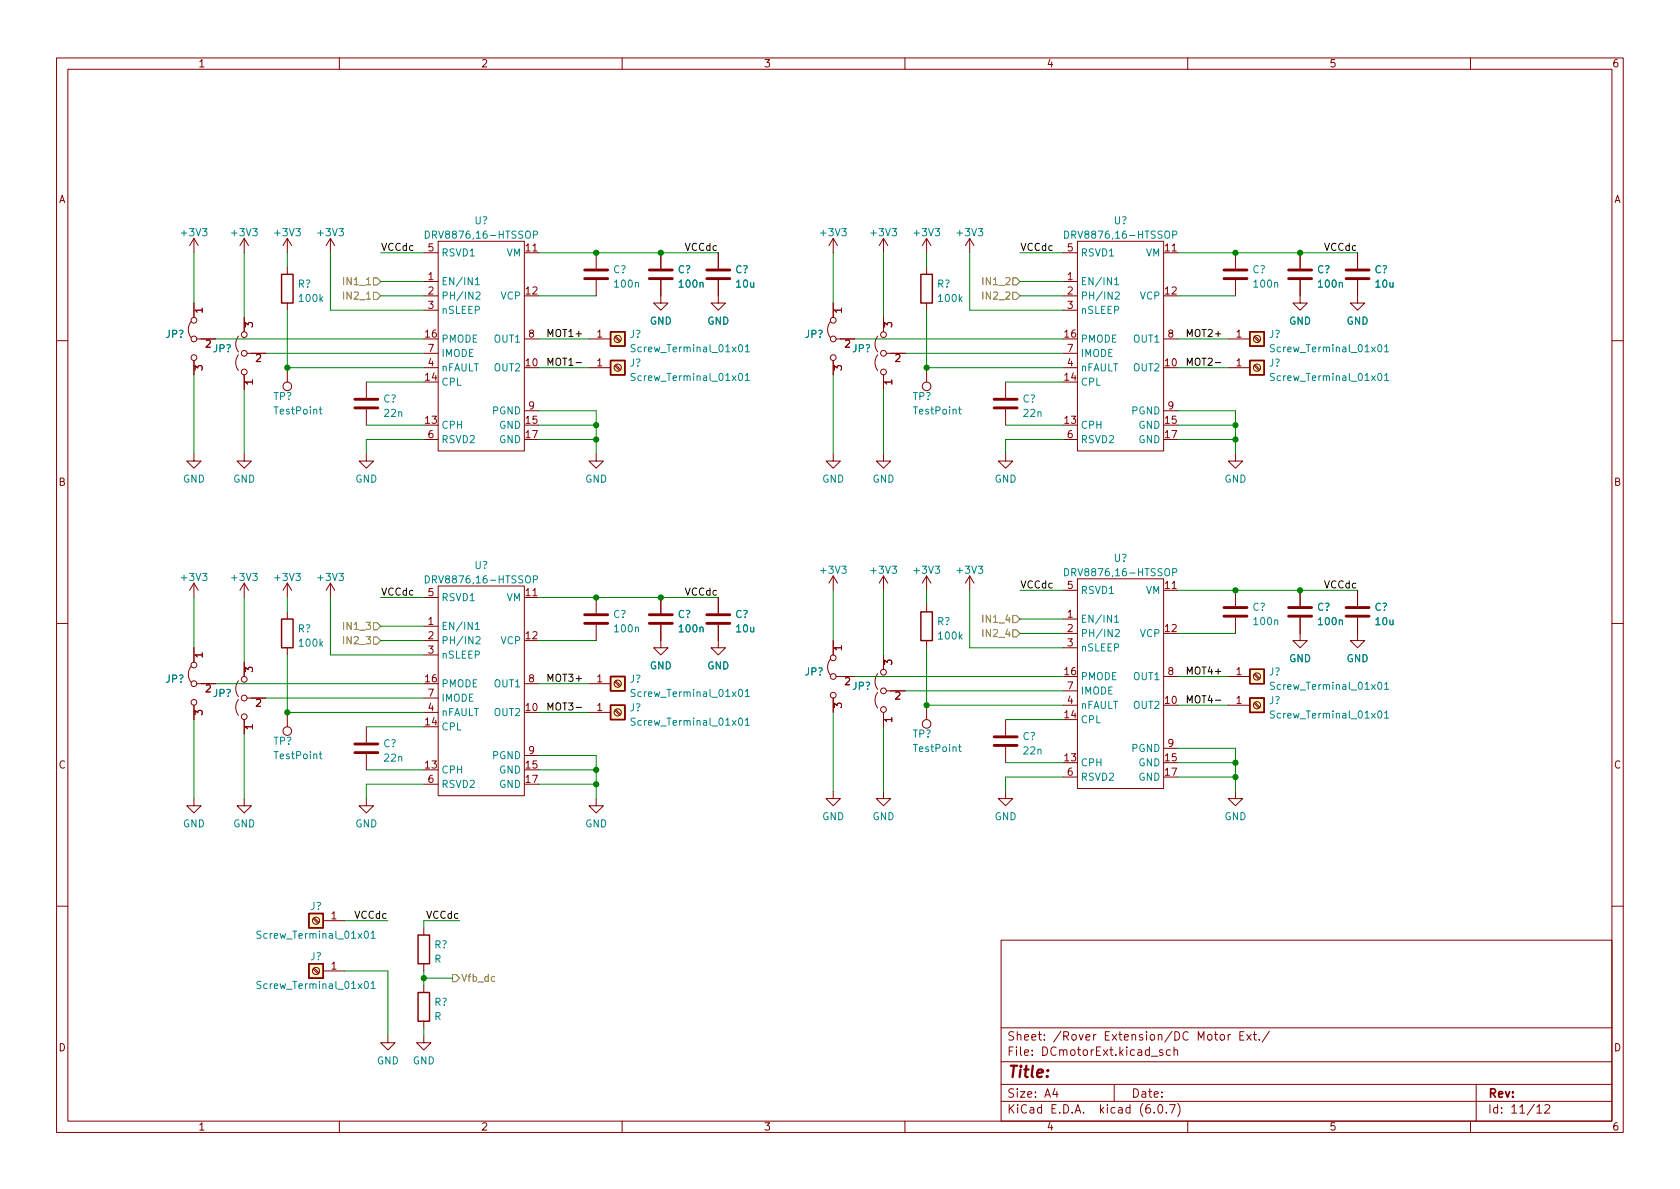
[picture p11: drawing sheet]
<svg xmlns="http://www.w3.org/2000/svg" width="297mm" height="210mm" viewBox="0 0 297 210" stroke-linecap="round" stroke-linejoin="round" font-family="sans-serif">
<g fill="none" stroke="#840000" stroke-width=".18">
<path d="M10 10.2h277v190.1h-277zM12 12.2h273v186.1h-273zM60 10.2v2M110 10.2v2M160 10.2v2M210 10.2v2M260 10.2v2M33.8 56.9a2.26 2.26 0 0 0 0 2.8M34.3 42.2v2.5M34.3 53.6v2.5M34.3 42.2l-.8 1.2M34.3 42.2l.8 1.2"/>
<path d="M34.8 59.9h3.3M42.2 59.4a2.26 2.26 0 0 0 0 2.8M43.2 42.2v2.5M43.2 56.1v2.6M43.2 42.2l-.8 1.2M43.2 42.2l.7 1.2M50.8 42.2v2.5M50.8 47.2v1.3M50.8 53.6v1.3M50.8 42.2l-.8 1.2M50.8 42.2l.8 1.2M58.4 42.2v2.5"/>
<path d="M58.4 42.2l-.7 1.2M58.4 42.2l.8 1.2M74.9 49.8h2.6M74.9 44.7h2.6M74.9 52.3h2.6M74.9 54.9h2.6M77.5 42.7h15.2v37.1h-15.2zM92.7 59.9h2.5M92.7 44.7h2.5M104.1 59.9h3.8M105.4 44.7v2.8M105.4 49.5v2.8"/>
<path d="M108.7 59.6l.9 .8M108.9 59.4l.8 .9M116.8 49.5v4.1h1.3l-1.3 1.3-1.2-1.3h1.2M116.8 44.7v2.8M127 49.5v4.1h1.3l-1.3 1.3-1.3-1.3h1.3M127 44.7v2.8M146.8 56.9a2.26 2.26 0 0 0 0 2.8M147.3 42.2v2.5M147.3 53.6v2.5M147.3 42.2l-.7 1.2M147.3 42.2l.8 1.2M147.8 59.9h3.3"/>
<path d="M155.2 59.4a2.26 2.26 0 0 0 0 2.8M156.2 42.2v2.5M156.2 56.1v2.6M156.2 42.2l-.8 1.2M156.2 42.2l.8 1.2M163.8 42.2v2.5M163.8 47.2v1.3M163.8 53.6v1.3M163.8 42.2l-.7 1.2M163.8 42.2l.8 1.2M171.4 42.2l-.7 1.2M171.4 42.2v2.5"/>
<path d="M171.4 42.2l.8 1.2M188 49.8h2.5M188 44.7h2.5M188 52.3h2.5M188 54.9h2.5M190.5 42.7h15.2v37.1h-15.2zM205.7 59.9h2.6M205.7 44.7h2.6M217.2 59.9h3.8M218.4 44.7v2.8M218.4 49.5v2.8M221.7 59.6l.9 .8"/>
<path d="M221.9 59.4l.9 .9M229.9 49.5v4.1h1.2l-1.2 1.3-1.3-1.3h1.3M229.9 44.7v2.8M240 49.5v4.1h1.3l-1.3 1.3-1.2-1.3h1.2M240 44.7v2.8M10 60.2h2M34.3 63.7v2.6M42.2 62.7a2.26 2.26 0 0 0 0 2.8M43.2 66.3v2.5M43.7 62.5h3.3M50.8 65v2.6M64.8 67.6v2.8"/>
<path d="M64.8 72.4v2.8M74.9 65h2.6M74.9 77.7h2.6M74.9 62.5h2.6M92.7 72.6h2.5M104.1 65h3.8M108.7 64.7l.9 .8M108.9 64.5l.8 .8M147.3 63.7v2.6M155.2 62.7a2.26 2.26 0 0 0 0 2.8M156.2 66.3v2.5M156.7 62.5h3.3"/>
<path d="M163.8 65v2.6M177.8 67.6v2.8M177.8 72.4v2.8M188 65h2.5M188 77.7h2.5M188 62.5h2.5M205.7 72.6h2.6M217.2 65h3.8M221.7 64.7l.9 .8M221.9 64.5l.9 .8M285 60.2h2M34.3 80.3v1.2h1.3l-1.3 1.3-1.3-1.3h1.3"/>
<path d="M43.2 80.3v1.2h1.2l-1.2 1.3-1.3-1.3h1.3M64.8 80.3v1.2h1.2l-1.2 1.3-1.3-1.3h1.3M105.4 80.3v1.2h1.3l-1.3 1.3-1.3-1.3h1.3M147.3 80.3v1.2h1.3l-1.3 1.3-1.3-1.3h1.3M156.2 80.3v1.2h1.3l-1.3 1.3-1.3-1.3h1.3M177.8 80.3v1.2h1.3l-1.3 1.3-1.3-1.3h1.3M218.4 80.3v1.2h1.3l-1.3 1.3-1.2-1.3h1.2M10 110.2h2M33.8 117.8a2.26 2.26 0 0 0 0 2.8M34.3 103.1l-.8 1.3M34.3 103.1v2.6M34.3 114.5v2.6"/>
<path d="M34.3 103.1l.8 1.3M43.2 103.1l-.8 1.3M43.2 103.1v2.6M43.2 117.1v2.5M43.2 103.1l.7 1.3M50.8 103.1v2.6M50.8 108.2v1.3M50.8 114.5v1.3M50.8 103.1l-.8 1.3M50.8 103.1l.8 1.3M58.4 103.1l-.7 1.3M58.4 103.1v2.6"/>
<path d="M58.4 103.1l.8 1.3M74.9 110.7h2.6M74.9 105.7h2.6M74.9 113.3h2.6M74.9 115.8h2.6M77.5 103.6h15.2v37.1h-15.2zM92.7 105.7h2.5M105.4 105.7v2.8M105.4 110.5v2.8M116.8 110.5v4h1.3l-1.3 1.3-1.2-1.3h1.2M116.8 105.7v2.8M127 110.5v4h1.3l-1.3 1.3-1.3-1.3h1.3"/>
<path d="M127 105.7v2.8M146.8 116.6a2.26 2.26 0 0 0 0 2.8M147.3 101.8l-.7 1.3M147.3 101.8v2.6M147.3 113.3v2.5M147.3 101.8l.8 1.3M147.8 119.6h3.3M155.2 119.1a2.26 2.26 0 0 0 0 2.8M156.2 101.8v2.6M156.2 115.8v2.6M156.2 101.8l-.8 1.3M156.2 101.8l.8 1.3"/>
<path d="M163.8 101.8v2.6M163.8 106.9v1.3M163.8 113.3v1.2M163.8 101.8l-.7 1.3M163.8 101.8l.8 1.3M171.4 101.8v2.6M171.4 101.8l-.7 1.3M171.4 101.8l.8 1.3M188 109.5h2.5M188 104.4h2.5M188 112h2.5M188 114.5h2.5"/>
<path d="M190.5 102.4h15.2v37h-15.2zM205.7 119.6h2.6M205.7 104.4h2.6M217.2 119.6h3.8M218.4 104.4v2.8M218.4 109.2v2.8M221.7 119.3l.9 .8M221.9 119.1l.9 .9M229.9 109.2v4.1h1.2l-1.2 1.2-1.3-1.2h1.3M229.9 104.4v2.8M240 109.2v4.1h1.3l-1.3 1.2-1.2-1.2h1.2M240 104.4v2.8"/>
<path d="M285 110.2h2M34.3 124.7v2.5M34.8 120.9h3.3M42.2 123.7a2.26 2.26 0 0 0 0 2.8M42.2 120.4a2.26 2.26 0 0 0 0 2.8M43.2 127.2v2.6M43.7 123.4h3.3M50.8 126v2.5M64.8 128.5v2.8M64.8 133.3v2.8M74.9 126h2.6M74.9 138.7h2.6"/>
<path d="M74.9 123.4h2.6M92.7 120.9h2.5M92.7 133.6h2.5M104.1 126h3.8M104.1 120.9h3.8M108.7 120.6l.9 .8M108.7 125.6l.9 .9M108.9 120.4l.8 .8M108.9 125.5l.8 .8M147.3 139.9v1.3h1.3l-1.3 1.3-1.3-1.3h1.3M147.3 123.4v2.6M155.2 122.4a2.26 2.26 0 0 0 0 2.8"/>
<path d="M156.2 139.9v1.3h1.3l-1.3 1.3-1.3-1.3h1.3M156.2 126v2.5M156.7 122.2h3.3M163.8 124.7v2.5M177.8 139.9v1.3h1.3l-1.3 1.3-1.3-1.3h1.3M177.8 127.2v2.8M177.8 132.1v2.8M188 122.2h2.5M188 124.7h2.5M188 137.4h2.5M205.7 132.3h2.6M217.2 124.7h3.8"/>
<path d="M218.4 139.9v1.3h1.3l-1.3 1.3-1.2-1.3h1.2M221.7 124.4l.9 .8M221.9 124.2l.9 .8M34.3 141.2v1.3h1.3l-1.3 1.3-1.3-1.3h1.3M43.2 141.2v1.3h1.2l-1.2 1.3-1.3-1.3h1.3M64.8 141.2v1.3h1.2l-1.2 1.3-1.3-1.3h1.3M105.4 141.2v1.3h1.3l-1.3 1.3-1.3-1.3h1.3M10 160.2h2M55.4 162.5l.8 .8M55.4 171.4l.8 .8M55.5 162.3l.9 .8M55.5 171.2l.9 .8"/>
<path d="M57.1 162.8h3.9M57.1 171.7h3.9M74.9 164.1v1.2M74.9 170.4v1.3M74.9 174.2v1.3M177 166.3h108v32h-108zM285 160.2h2M60 198.3v2M68.6 183.1v1.3h1.2l-1.2 1.3-1.3-1.3h1.3M74.9 183.1v1.3h1.3l-1.3 1.3-1.2-1.3h1.2M74.9 180.6v1.3M110 198.3v2"/>
<path d="M160 198.3v2M177 194.8h108M177 191.8h108M177 187.8h108M177 181.8h108M186.5 192.5l-.4 1h1M186.9 193v1M197 191.8v3M203.6 186.8h1.1M204.1 196.7v.1M204.9 195.4l.2-.1a.81 .81 0 0 1 .6 .7 .81 .81 0 0 1-.3 .8h-.2a.81 .81 0 0 1-.6-.6 .81 .81 0 0 1 .3-.8zM205.6 185.7l-.4-.1-.2 .2 .1 .3 .5 .1v.4h-.6"/>
<path d="M206.2 196.7v.1M206.8 195.3h1l-.7 1.5M206.9 185.7l-.4-.1-.3 .3v.4l.2 .3h.5M207.6 185.8l.2-.2 .3 .1 .1 .9M207.6 185.1v1.5M208.2 195.1a1.72 1.72 0 0 1 0 2.3M210 198.3v2M215.8 183.1l.2-.2 .4 .2 .1 .5-.1 .3h-.4l-.2-.1zM217.1 182.9v1M217.6 182.9l-.3 .1-.2 .2M219.2 183.1h.5M219.9 182.4h-.7v1.5h.7"/>
<path d="M220.4 182.9l.8 1M221.2 182.9l-.8 1M221.6 182.9h.5M221.8 182.4v1.3l.3 .2M222.6 183.8v.1M224.4 182.4l-1.3 1.9M260 198.3v2M261 191.8v6.5M271.7 195.8l.5-.5v1.5M271.7 196.8h.9M273.1 195.5l.6-.2 .2 .2 .1 .3-.9 1h.9"/>
<circle cx="34.3" cy="56.6" r=".51"/>
<circle cx="34.3" cy="59.9" r=".51"/>
<circle cx="43.2" cy="59.2" r=".51"/>
<circle cx="109.2" cy="59.9" r=".63"/>
<circle cx="147.3" cy="59.9" r=".51"/>
<circle cx="147.3" cy="56.6" r=".51"/>
<circle cx="156.2" cy="59.2" r=".51"/>
<circle cx="222.2" cy="59.9" r=".63"/>
<circle cx="34.3" cy="63.2" r=".51"/>
<circle cx="43.2" cy="65.8" r=".51"/>
<circle cx="43.2" cy="62.5" r=".51"/>
<circle cx="50.8" cy="68.3" r=".76"/>
<circle cx="109.2" cy="65" r=".63"/>
<circle cx="147.3" cy="63.2" r=".51"/>
<circle cx="156.2" cy="65.8" r=".51"/>
<circle cx="156.2" cy="62.5" r=".51"/>
<circle cx="163.8" cy="68.3" r=".76"/>
<circle cx="222.2" cy="65" r=".63"/>
<circle cx="34.3" cy="117.6" r=".51"/>
<circle cx="147.3" cy="116.3" r=".51"/>
<circle cx="147.3" cy="119.6" r=".51"/>
<circle cx="156.2" cy="118.9" r=".51"/>
<circle cx="222.2" cy="119.6" r=".63"/>
<circle cx="34.3" cy="124.2" r=".51"/>
<circle cx="34.3" cy="120.9" r=".51"/>
<circle cx="43.2" cy="126.7" r=".51"/>
<circle cx="43.2" cy="120.1" r=".51"/>
<circle cx="43.2" cy="123.4" r=".51"/>
<circle cx="50.8" cy="129.3" r=".76"/>
<circle cx="109.2" cy="120.9" r=".63"/>
<circle cx="109.2" cy="126" r=".63"/>
<circle cx="147.3" cy="122.9" r=".51"/>
<circle cx="156.2" cy="125.5" r=".51"/>
<circle cx="156.2" cy="122.2" r=".51"/>
<circle cx="163.8" cy="128" r=".76"/>
<circle cx="222.2" cy="124.7" r=".63"/>
<circle cx="55.9" cy="162.8" r=".63"/>
<circle cx="55.9" cy="171.7" r=".63"/>
</g>
<g fill="none" stroke="#840000" stroke-width=".51">
<path d="M103.4 49.3h4M103.4 47.7h4M114.8 49.3h4.1M114.8 47.7h4.1M125 49.3h4M125 47.7h4M216.4 49.3h4.1M216.4 47.7h4.1M227.8 49.3h4.1M227.8 47.7h4.1M238 49.3h4.1M238 47.7h4.1"/>
<path d="M62.7 72.1h4.1M62.7 70.6h4.1M175.8 72.1h4M175.8 70.6h4M103.4 110.2h4M103.4 108.7h4M114.8 110.2h4.1M114.8 108.7h4.1M125 110.2h4M125 108.7h4M216.4 109h4.1M216.4 107.4h4.1"/>
<path d="M227.8 109h4.1M227.8 107.4h4.1M238 109h4.1M238 107.4h4.1M62.7 133.1h4.1M62.7 131.6h4.1M175.8 131.8h4M175.8 130.3h4"/>
</g>
<g fill="#ffffc2" stroke="#ffffc2" stroke-width=".18">
<path d="M221 118.4h2.5v2.5h-2.5z"/>
<path d="M221 63.7h2.5v2.6h-2.5z"/>
<path d="M221 58.7h2.5v2.5h-2.5z"/>
<path d="M221 123.4h2.5v2.6h-2.5z"/>
<path d="M107.9 119.6h2.6v2.6h-2.6z"/>
<path d="M107.9 124.7h2.6v2.5h-2.6z"/>
<path d="M107.9 58.7h2.6v2.5h-2.6z"/>
<path d="M107.9 63.7h2.6v2.6h-2.6z"/>
<path d="M54.6 161.5h2.5v2.6h-2.5z"/>
<path d="M54.6 170.4h2.5v2.6h-2.5z"/>
</g>
<g fill="none" stroke="#840000" stroke-width=".25">
<path d="M49.8 48.5h2v5.1h-2zM107.9 58.7h2.6v2.5h-2.6zM162.8 48.5h2v5.1h-2zM221 58.7h2.5v2.5h-2.5zM107.9 63.7h2.6v2.6h-2.6zM221 63.7h2.5v2.6h-2.5zM49.8 109.5h2v5h-2zM107.9 119.6h2.6v2.6h-2.6zM162.8 108.2h2v5.1h-2zM221 118.4h2.5v2.5h-2.5zM107.9 124.7h2.6v2.5h-2.6zM221 123.4h2.5v2.6h-2.5z"/>
<path d="M54.6 161.5h2.5v2.6h-2.5zM54.6 170.4h2.5v2.6h-2.5zM73.9 165.3h2v5.1h-2zM73.9 175.5h2v5.1h-2z"/>
</g>
<g fill="none" stroke="#008484" stroke-width=".18">
<path d="M75.2 40.9a.64 .64 0 0 1 .7 .6 .64 .64 0 0 1-.7 .6zM84 49.4l.4-.3v1.3M84 50.4h.8M84.2 51.7l.4-.1 .3 .4-.8 .9h.8M94.3 41.5h.6l.1-.2v-.3l-.7-.1v1.2M188.2 40.9a.64 .64 0 0 1 .8 .6 .64 .64 0 0 1-.8 .6zM197.1 49.4l.3-.3v1.3M197.1 50.4h.7M197.2 51.7l.5-.1 .2 .4-.8 .9h.8M207.3 41.5h.6l.2-.2-.1-.3-.7-.1v1.2M56.4 72.4h.5M56.6 71.9v1.1l.3 .2"/>
<path d="M112.3 61l-.5-.1-.2 .2v.3l.6 .3 .1 .3-.2 .2h-.5M112.3 66.1l-.5-.1-.2 .1v.4l.6 .3 .1 .3-.2 .2-.5-.1M130.7 61.1l.2-.2a.68 .68 0 0 1 .4 .7 .68 .68 0 0 1-.4 .6l-.2-.1-.1-.4zM130.7 66.1l.2-.1a.68 .68 0 0 1 .4 .7 .68 .68 0 0 1-.4 .6l-.2-.1-.1-.4zM131.8 61.3l.3-.4v1.3M131.8 66.4l.3-.4v1.3M131.8 67.3h.7M131.8 62.2h.7M169.5 72.4h.5M169.7 71.9v1.1l.3 .2M225.3 66.1l-.5-.1-.1 .1v.4l.5 .3 .1 .3-.2 .2-.5-.1M225.3 61l-.5-.1-.1 .2v.3l.5 .3 .1 .3-.2 .2h-.5"/>
<path d="M243.7 66.1l.2-.1a.68 .68 0 0 1 .4 .7 .68 .68 0 0 1-.4 .6l-.2-.1-.1-.4zM243.7 61.1l.2-.2a.68 .68 0 0 1 .4 .7 .68 .68 0 0 1-.4 .6l-.2-.1-.1-.4zM244.8 66.4l.4-.4v1.3M244.8 61.3l.4-.4v1.3M244.8 67.3h.7M244.8 62.2h.7M75.2 101.8a.64 .64 0 0 1 .7 .7 .64 .64 0 0 1-.7 .6zM84 110.4l.4-.4v1.3M84 111.3h.8M84.2 112.7l.4-.1 .3 .3-.8 1h.8M94.3 102.5l.6-.1 .1-.2v-.3l-.7-.1v1.3M188.2 100.5a.64 .64 0 0 1 .8 .7 .64 .64 0 0 1-.8 .6z"/>
<path d="M197.1 109.1l.3-.3v1.2M197.1 110h.7M197.2 111.4l.5-.1 .2 .4-.8 .9h.8M207.3 101.2h.6l.2-.2-.1-.3-.7-.2v1.3M56.4 133.3h.5M56.6 132.9v1.1l.3 .2M112.3 122l-.5-.1-.2 .1v.4l.6 .2 .1 .3-.2 .3-.5-.1M112.3 127h-.5l-.2 .2 .1 .3 .5 .3v.3l-.1 .2-.5-.1M130.7 122l.2-.1a.68 .68 0 0 1 .4 .6 .68 .68 0 0 1-.4 .7l-.2-.1-.1-.4zM130.7 127.1l.2-.1a.68 .68 0 0 1 .4 .6 .68 .68 0 0 1-.4 .7l-.2-.2-.1-.3zM131.8 122.3l.3-.4v1.3M131.8 127.3l.3-.3v1.3"/>
<path d="M131.8 123.2h.7M131.8 128.3h.7M169.5 132.1h.5M169.7 131.6v1.1l.3 .2M225.3 120.7l-.5-.1-.1 .2v.3l.5 .3 .1 .3-.2 .2-.5-.1M225.3 125.8l-.5-.1-.1 .1v.4l.5 .2 .1 .3-.2 .3-.5-.1M243.7 120.8l.2-.2a.68 .68 0 0 1 .4 .7 .68 .68 0 0 1-.4 .6l-.2-.1-.1-.4zM243.7 125.8l.2-.1a.68 .68 0 0 1 .4 .6 .68 .68 0 0 1-.4 .7l-.2-.1-.1-.4zM244.8 121l.4-.4v1.3M244.8 126.1l.4-.4v1.3M244.8 121.9h.7M244.8 127h.7"/>
<path d="M46.1 164.7h-.4l-.2 .1v.3l.5 .3 .1 .3-.2 .2h-.5M46.1 173.6l-.4-.1-.2 .2v.3l.5 .3 .1 .3-.2 .2h-.5M64.5 164.8l.2-.1a.68 .68 0 0 1 .4 .6 .68 .68 0 0 1-.4 .6l-.2-.1-.1-.4zM64.5 173.7l.2-.2a.68 .68 0 0 1 .4 .7 .68 .68 0 0 1-.4 .6l-.2-.1-.1-.4zM65.6 165l.4-.3v1.2M65.6 173.9l.4-.4v1.3M65.6 165.9h.7M65.6 174.8h.7"/>
</g>
<path d="M66 51.7h.7l.6 .6-.6 .7h-.7zM66 49.1h.7l.6 .7-.6 .6h-.7zM179.1 49.1h.6l.6 .7-.6 .6h-.6zM179.1 51.7h.6l.6 .6-.6 .7h-.6zM66 110.1h.7l.6 .6-.6 .7h-.7zM66 112.6h.7l.6 .7-.6 .6h-.7zM179.1 108.8h.6l.6 .7-.6 .6h-.6zM179.1 111.4h.6l.6 .6-.6 .6h-.6zM80 172.3h.6l.7 .7-.7 .6h-.6z" fill="none" stroke="#848400" stroke-width=".18"/>
<path d="M101.9 64.1h.9M214.9 64.1h1M101.9 125.1h.9M214.9 123.8h1" fill="none" stroke="#000" stroke-width=".18"/>
<g fill="none" stroke="#008400" stroke-width=".18">
<path d="M34.3 44.7v8.9M38.1 59.9h36.8M43.2 44.7v11.4M50.8 54.9v10.1h24.1M50.8 44.7v2.5M58.4 44.7v10.2h16.5M67.3 44.7h7.6M67.3 52.3h7.6M67.3 49.8h7.6M95.2 59.9h8.9M95.2 44.7h31.8M95.2 52.3h10.2"/>
<path d="M147.3 44.7v8.9M151.1 59.9h36.9M156.2 44.7v11.4M163.8 54.9v10.1h24.2M163.8 44.7v2.5M171.4 44.7v10.2h16.6M180.3 44.7h7.7M180.3 52.3h7.7M180.3 49.8h7.7M208.3 59.9h8.9M208.3 44.7h31.7M208.3 52.3h10.1"/>
<path d="M34.3 66.3v14M43.2 68.8v11.5M47 62.5h27.9M64.8 75.2h10.1M64.8 67.6h10.1M74.9 77.7h-10.1v2.6M95.2 72.6h10.2v7.7M95.2 65h8.9M95.2 75.2h10.2M95.2 77.7h10.2M147.3 66.3v14M156.2 68.8v11.5"/>
<path d="M160 62.5h28M177.8 75.2h10.2M177.8 67.6h10.2M188 77.7h-10.2v2.6M208.3 65h8.9M208.3 72.6h10.1v7.7M208.3 75.2h10.1M208.3 77.7h10.1M34.3 105.7v8.8M43.2 105.7v11.4M50.8 105.7v2.5M50.8 115.8v10.2h24.1"/>
<path d="M58.4 105.7v10.1h16.5M67.3 105.7h7.6M67.3 113.3h7.6M67.3 110.7h7.6M95.2 105.7h31.8M95.2 113.3h10.2M147.3 104.4v8.9M151.1 119.6h36.9M156.2 104.4v11.4M163.8 114.5v10.2h24.2M163.8 104.4v2.5M171.4 104.4v10.1h16.6"/>
<path d="M180.3 112h7.7M180.3 104.4h7.7M180.3 109.5h7.7M208.3 112h10.1M208.3 104.4h31.7M208.3 119.6h8.9M34.3 127.2v14M38.1 120.9h36.8M43.2 129.8v11.4M47 123.4h27.9M64.8 136.1h10.1M64.8 128.5h10.1"/>
<path d="M74.9 138.7h-10.1v2.5M95.2 133.6h10.2v7.6M95.2 136.1h10.2M95.2 138.7h10.2M95.2 126h8.9M95.2 120.9h8.9M147.3 126v13.9M156.2 128.5v11.4M160 122.2h28M177.8 134.9h10.2M177.8 127.2h10.2M188 137.4h-10.2v2.5"/>
<path d="M208.3 132.3h10.1v7.6M208.3 124.7h8.9M208.3 134.9h10.1M208.3 137.4h10.1M61 171.7h7.6v11.4M61 162.8h7.6M74.9 171.7v2.5M74.9 173h5.1M81.3 162.8h-6.4v1.3M74.9 181.9v1.2"/>
</g>
<g fill="#008400" stroke="#008400" stroke-width=".18">
<circle cx="218.4" cy="44.7" r=".46"/>
<circle cx="218.4" cy="75.2" r=".46"/>
<circle cx="229.9" cy="44.7" r=".46"/>
<circle cx="218.4" cy="77.7" r=".46"/>
<circle cx="116.8" cy="105.7" r=".46"/>
<circle cx="105.4" cy="77.7" r=".46"/>
<circle cx="105.4" cy="44.7" r=".46"/>
<circle cx="105.4" cy="75.2" r=".46"/>
<circle cx="116.8" cy="44.7" r=".46"/>
<circle cx="105.4" cy="105.7" r=".46"/>
<circle cx="50.8" cy="126" r=".46"/>
<circle cx="218.4" cy="104.4" r=".46"/>
<circle cx="218.4" cy="137.4" r=".46"/>
<circle cx="218.4" cy="134.9" r=".46"/>
<circle cx="229.9" cy="104.4" r=".46"/>
<circle cx="105.4" cy="136.1" r=".46"/>
<circle cx="74.9" cy="173" r=".46"/>
<circle cx="105.4" cy="138.7" r=".46"/>
<circle cx="50.8" cy="65" r=".46"/>
<circle cx="163.8" cy="124.7" r=".46"/>
<circle cx="163.8" cy="65" r=".46"/>
</g>
<text font-size="2.8" fill="#840000" x="178" y="190.6">Title:</text>
<g font-size="2.1" fill="#840000">
<text x="178" y="184">Sheet: /Rover Extension/DC Motor Ext./</text>
<text x="178" y="186.7">File: DCmotorExt.kicad_sch</text>
<text x="178" y="196.9">KiCad E.D.A. kicad (6.0.7)</text>
<text x="178" y="194.1">Size: A4</text>
<text x="200" y="194.1">Date:</text>
<text x="263" y="194.1">Rev:</text>
<text x="263" y="196.9">Id: 11/12</text>
</g>
<g font-size="1.8" fill="#840000">
<text x="35" y="11.9">1</text>
<text x="85" y="11.9">2</text>
<text x="135" y="11.9">3</text>
<text x="185" y="11.9">4</text>
<text x="235" y="11.9">5</text>
<text x="285" y="11.9">6</text>
<text x="10.3" y="35.9">A</text>
<text x="285.3" y="35.9">A</text>
<text x="75.7" y="44.4">5</text>
<text x="93" y="44.4">11</text>
<text x="188.7" y="44.4">5</text>
<text x="206" y="44.4">11</text>
<text x="75.7" y="49.5">1</text>
<text x="75.7" y="52.1">2</text>
<text x="93" y="52.1">12</text>
<text x="188.7" y="49.5">1</text>
<text x="188.7" y="52.1">2</text>
<text x="206" y="52.1">12</text>
<text x="35.8" y="55.4" transform="rotate(-90 35.8 55.4)">1</text>
<text x="44.7" y="57.9" transform="rotate(-90 44.7 57.9)">3</text>
<text x="75.2" y="59.7">16</text>
<text x="75.7" y="54.6">3</text>
<text x="93.5" y="59.7">8</text>
<text x="105.6" y="59.7">1</text>
<text x="148.8" y="55.4" transform="rotate(-90 148.8 55.4)">1</text>
<text x="157.7" y="57.9" transform="rotate(-90 157.7 57.9)">3</text>
<text x="188.2" y="59.7">16</text>
<text x="188.7" y="54.6">3</text>
<text x="206.5" y="59.7">8</text>
<text x="218.6" y="59.7">1</text>
<text x="35.8" y="65.5" transform="rotate(-90 35.8 65.5)">3</text>
<text x="36.3" y="61.5">2</text>
<text x="45.2" y="64">2</text>
<text x="75.7" y="64.8">4</text>
<text x="75.7" y="62.2">7</text>
<text x="93" y="64.8">10</text>
<text x="105.6" y="64.8">1</text>
<text x="148.8" y="65.5" transform="rotate(-90 148.8 65.5)">3</text>
<text x="149.4" y="61.5">2</text>
<text x="158.3" y="64">2</text>
<text x="188.7" y="64.8">4</text>
<text x="188.7" y="62.2">7</text>
<text x="206" y="64.8">10</text>
<text x="218.6" y="64.8">1</text>
<text x="44.7" y="68.1" transform="rotate(-90 44.7 68.1)">1</text>
<text x="75.2" y="67.3">14</text>
<text x="157.7" y="68.1" transform="rotate(-90 157.7 68.1)">1</text>
<text x="188.2" y="67.3">14</text>
<text x="75.2" y="74.9">13</text>
<text x="75.7" y="77.5">6</text>
<text x="93" y="74.9">15</text>
<text x="93" y="77.5">17</text>
<text x="93.5" y="72.4">9</text>
<text x="188.2" y="74.9">13</text>
<text x="188.7" y="77.5">6</text>
<text x="206" y="74.9">15</text>
<text x="206" y="77.5">17</text>
<text x="206.5" y="72.4">9</text>
<text x="10.3" y="85.9">B</text>
<text x="285.3" y="85.9">B</text>
<text x="75.7" y="105.4">5</text>
<text x="93" y="105.4">11</text>
<text x="188.7" y="104.1">5</text>
<text x="206" y="104.1">11</text>
<text x="75.7" y="110.5">1</text>
<text x="75.7" y="113">2</text>
<text x="93" y="113">12</text>
<text x="188.7" y="109.2">1</text>
<text x="188.7" y="111.8">2</text>
<text x="206" y="111.8">12</text>
<text x="35.8" y="116.3" transform="rotate(-90 35.8 116.3)">1</text>
<text x="44.7" y="118.9" transform="rotate(-90 44.7 118.9)">3</text>
<text x="75.7" y="115.6">3</text>
<text x="148.8" y="115" transform="rotate(-90 148.8 115)">1</text>
<text x="157.7" y="117.6" transform="rotate(-90 157.7 117.6)">3</text>
<text x="188.2" y="119.4">16</text>
<text x="188.7" y="114.3">3</text>
<text x="206.5" y="119.4">8</text>
<text x="218.6" y="119.4">1</text>
<text x="36.3" y="122.4">2</text>
<text x="45.2" y="125">2</text>
<text x="75.2" y="120.6">16</text>
<text x="75.7" y="125.7">4</text>
<text x="75.7" y="123.2">7</text>
<text x="93" y="125.7">10</text>
<text x="93.5" y="120.6">8</text>
<text x="105.6" y="120.6">1</text>
<text x="105.6" y="125.7">1</text>
<text x="148.8" y="125.2" transform="rotate(-90 148.8 125.2)">3</text>
<text x="149.4" y="121.2">2</text>
<text x="158.3" y="123.7">2</text>
<text x="188.7" y="124.5">4</text>
<text x="188.7" y="121.9">7</text>
<text x="206" y="124.5">10</text>
<text x="218.6" y="124.5">1</text>
<text x="35.8" y="126.5" transform="rotate(-90 35.8 126.5)">3</text>
<text x="44.7" y="129" transform="rotate(-90 44.7 129)">1</text>
<text x="75.2" y="128.3">14</text>
<text x="157.7" y="127.7" transform="rotate(-90 157.7 127.7)">1</text>
<text x="188.2" y="127">14</text>
<text x="10.3" y="135.9">C</text>
<text x="75.2" y="135.9">13</text>
<text x="93" y="135.9">15</text>
<text x="93.5" y="133.3">9</text>
<text x="188.2" y="134.6">13</text>
<text x="188.7" y="137.2">6</text>
<text x="206" y="134.6">15</text>
<text x="206" y="137.2">17</text>
<text x="206.5" y="132.1">9</text>
<text x="285.3" y="135.9">C</text>
<text x="75.7" y="138.4">6</text>
<text x="93" y="138.4">17</text>
<text x="58.6" y="162.6">1</text>
<text x="58.6" y="171.4">1</text>
<text x="10.3" y="185.9">D</text>
<text x="285.3" y="185.9">D</text>
<text x="35" y="199.9">1</text>
<text x="85" y="199.9">2</text>
<text x="135" y="199.9">3</text>
<text x="185" y="199.9">4</text>
<text x="235" y="199.9">5</text>
<text x="285" y="199.9">6</text>
</g>
<g font-size="1.8" fill="#008484">
<text x="32.2" y="41.8">+3V3</text>
<text x="41.1" y="41.8">+3V3</text>
<text x="48.7" y="41.8">+3V3</text>
<text x="56.3" y="41.8">+3V3</text>
<text x="83.9" y="39.7">U?</text>
<text x="145.2" y="41.8">+3V3</text>
<text x="154.1" y="41.8">+3V3</text>
<text x="161.7" y="41.8">+3V3</text>
<text x="169.4" y="41.8">+3V3</text>
<text x="196.9" y="39.7">U?</text>
<text x="76.1" y="42.2">DRV8876,16-HTSSOP</text>
<text x="78" y="45.3">RSVD1</text>
<text x="89.5" y="45.3">VM</text>
<text x="189.1" y="42.2">DRV8876,16-HTSSOP</text>
<text x="191" y="45.3">RSVD1</text>
<text x="202.6" y="45.3">VM</text>
<text x="52.7" y="50.8">R?</text>
<text x="53" y="53.4">100k</text>
<text x="78" y="50.4">EN/IN1</text>
<text x="78" y="53">PH/IN2</text>
<text x="88.6" y="53">VCP</text>
<text x="108.4" y="48.3">C?</text>
<text x="108.8" y="50.8">100n</text>
<text x="119.8" y="48.3">C?</text>
<text x="120.2" y="50.8">100n</text>
<text x="130" y="48.3">C?</text>
<text x="130.3" y="50.8">10u</text>
<text x="165.7" y="50.8">R?</text>
<text x="166" y="53.4">100k</text>
<text x="191" y="50.4">EN/IN1</text>
<text x="191" y="53">PH/IN2</text>
<text x="201.6" y="53">VCP</text>
<text x="221.4" y="48.3">C?</text>
<text x="221.8" y="50.8">100n</text>
<text x="232.9" y="48.3">C?</text>
<text x="233.2" y="50.8">100n</text>
<text x="243" y="48.3">C?</text>
<text x="243.3" y="50.8">10u</text>
<text x="29.3" y="59.7">JP?</text>
<text x="78" y="55.5">nSLEEP</text>
<text x="111.3" y="59.7">J?</text>
<text x="114.9" y="57.4">GND</text>
<text x="125" y="57.4">GND</text>
<text x="142.3" y="59.7">JP?</text>
<text x="191" y="55.5">nSLEEP</text>
<text x="224.4" y="59.7">J?</text>
<text x="227.9" y="57.4">GND</text>
<text x="238.1" y="57.4">GND</text>
<text x="37.7" y="62.3">JP?</text>
<text x="78" y="60.6">PMODE</text>
<text x="78" y="65.7">nFAULT</text>
<text x="78" y="63.1">IMODE</text>
<text x="87.5" y="65.7">OUT2</text>
<text x="87.5" y="60.6">OUT1</text>
<text x="111.3" y="64.8">J?</text>
<text x="112.3" y="62.3">Screw_Terminal_01x01</text>
<text x="150.7" y="62.3">JP?</text>
<text x="191" y="60.6">PMODE</text>
<text x="191" y="65.7">nFAULT</text>
<text x="191" y="63.1">IMODE</text>
<text x="200.5" y="65.7">OUT2</text>
<text x="200.5" y="60.6">OUT1</text>
<text x="224.4" y="64.8">J?</text>
<text x="225.3" y="62.3">Screw_Terminal_01x01</text>
<text x="48.3" y="70.7">TP?</text>
<text x="67.8" y="71.2">C?</text>
<text x="78" y="68.2">CPL</text>
<text x="112.3" y="67.4">Screw_Terminal_01x01</text>
<text x="161.4" y="70.7">TP?</text>
<text x="180.8" y="71.2">C?</text>
<text x="191" y="68.2">CPL</text>
<text x="225.3" y="67.4">Screw_Terminal_01x01</text>
<text x="48.7" y="73.3">TestPoint</text>
<text x="68" y="73.7">22n</text>
<text x="78" y="75.8">CPH</text>
<text x="87.1" y="73.3">PGND</text>
<text x="88.3" y="75.8">GND</text>
<text x="161.7" y="73.3">TestPoint</text>
<text x="181.1" y="73.7">22n</text>
<text x="191" y="75.8">CPH</text>
<text x="200.1" y="73.3">PGND</text>
<text x="201.3" y="75.8">GND</text>
<text x="78" y="78.4">RSVD2</text>
<text x="88.3" y="78.4">GND</text>
<text x="191" y="78.4">RSVD2</text>
<text x="201.3" y="78.4">GND</text>
<text x="32.3" y="85.3">GND</text>
<text x="41.2" y="85.3">GND</text>
<text x="62.8" y="85.3">GND</text>
<text x="103.4" y="85.3">GND</text>
<text x="145.4" y="85.3">GND</text>
<text x="154.2" y="85.3">GND</text>
<text x="175.8" y="85.3">GND</text>
<text x="216.5" y="85.3">GND</text>
<text x="83.9" y="100.6">U?</text>
<text x="145.2" y="101.4">+3V3</text>
<text x="154.1" y="101.4">+3V3</text>
<text x="161.7" y="101.4">+3V3</text>
<text x="169.4" y="101.4">+3V3</text>
<text x="189.1" y="101.9">DRV8876,16-HTSSOP</text>
<text x="196.9" y="99.3">U?</text>
<text x="32.2" y="102.7">+3V3</text>
<text x="41.1" y="102.7">+3V3</text>
<text x="48.7" y="102.7">+3V3</text>
<text x="56.3" y="102.7">+3V3</text>
<text x="76.1" y="103.1">DRV8876,16-HTSSOP</text>
<text x="78" y="106.3">RSVD1</text>
<text x="89.5" y="106.3">VM</text>
<text x="191" y="105">RSVD1</text>
<text x="202.6" y="105">VM</text>
<text x="221.4" y="108">C?</text>
<text x="232.9" y="108">C?</text>
<text x="243" y="108">C?</text>
<text x="52.7" y="111.8">R?</text>
<text x="78" y="111.4">EN/IN1</text>
<text x="78" y="113.9">PH/IN2</text>
<text x="88.6" y="113.9">VCP</text>
<text x="108.4" y="109.3">C?</text>
<text x="108.8" y="111.8">100n</text>
<text x="119.8" y="109.3">C?</text>
<text x="120.2" y="111.8">100n</text>
<text x="130" y="109.3">C?</text>
<text x="130.3" y="111.8">10u</text>
<text x="165.7" y="110.5">R?</text>
<text x="166" y="113.1">100k</text>
<text x="191" y="110.1">EN/IN1</text>
<text x="191" y="112.6">PH/IN2</text>
<text x="201.6" y="112.6">VCP</text>
<text x="221.8" y="110.5">100n</text>
<text x="233.2" y="110.5">100n</text>
<text x="243.3" y="110.5">10u</text>
<text x="53" y="114.3">100k</text>
<text x="78" y="116.5">nSLEEP</text>
<text x="114.9" y="118.4">GND</text>
<text x="125" y="118.4">GND</text>
<text x="142.3" y="119.4">JP?</text>
<text x="191" y="115.2">nSLEEP</text>
<text x="224.4" y="119.4">J?</text>
<text x="227.9" y="117.1">GND</text>
<text x="238.1" y="117.1">GND</text>
<text x="29.3" y="120.7">JP?</text>
<text x="37.7" y="123.2">JP?</text>
<text x="78" y="121.5">PMODE</text>
<text x="78" y="124.1">IMODE</text>
<text x="87.5" y="121.5">OUT1</text>
<text x="111.3" y="120.7">J?</text>
<text x="111.3" y="125.8">J?</text>
<text x="112.3" y="123.2">Screw_Terminal_01x01</text>
<text x="150.7" y="122">JP?</text>
<text x="191" y="120.3">PMODE</text>
<text x="191" y="125.3">nFAULT</text>
<text x="191" y="122.8">IMODE</text>
<text x="200.5" y="125.3">OUT2</text>
<text x="200.5" y="120.3">OUT1</text>
<text x="224.4" y="124.5">J?</text>
<text x="225.3" y="122">Screw_Terminal_01x01</text>
<text x="48.3" y="131.7">TP?</text>
<text x="78" y="129.2">CPL</text>
<text x="78" y="126.6">nFAULT</text>
<text x="87.5" y="126.6">OUT2</text>
<text x="112.3" y="128.3">Screw_Terminal_01x01</text>
<text x="161.4" y="130.4">TP?</text>
<text x="180.8" y="130.9">C?</text>
<text x="191" y="127.9">CPL</text>
<text x="225.3" y="127">Screw_Terminal_01x01</text>
<text x="48.7" y="134.2">TestPoint</text>
<text x="67.8" y="132.1">C?</text>
<text x="68" y="134.7">22n</text>
<text x="78" y="136.8">CPH</text>
<text x="87.1" y="134.2">PGND</text>
<text x="88.3" y="136.8">GND</text>
<text x="161.7" y="133">TestPoint</text>
<text x="181.1" y="133.4">22n</text>
<text x="191" y="135.5">CPH</text>
<text x="200.1" y="133">PGND</text>
<text x="201.3" y="135.5">GND</text>
<text x="78" y="139.3">RSVD2</text>
<text x="88.3" y="139.3">GND</text>
<text x="191" y="138">RSVD2</text>
<text x="201.3" y="138">GND</text>
<text x="32.3" y="146.3">GND</text>
<text x="41.2" y="146.3">GND</text>
<text x="62.8" y="146.3">GND</text>
<text x="103.4" y="146.3">GND</text>
<text x="145.4" y="145">GND</text>
<text x="154.2" y="145">GND</text>
<text x="175.8" y="145">GND</text>
<text x="216.5" y="145">GND</text>
<text x="54.8" y="160.9">J?</text>
<text x="46.1" y="166">Screw_Terminal_01x01</text>
<text x="76.8" y="167.7">R?</text>
<text x="54.8" y="169.8">J?</text>
<text x="76.8" y="170.2">R</text>
<text x="46.1" y="174.9">Screw_Terminal_01x01</text>
<text x="76.8" y="177.8">R?</text>
<text x="76.8" y="180.4">R</text>
<text x="66.6" y="188.2">GND</text>
<text x="73" y="188.2">GND</text>
</g>
<g font-size="1.8">
<text x="67.3" y="44.3">VCCdc</text>
<text x="121.2" y="44.3">VCCdc</text>
<text x="180.3" y="44.3">VCCdc</text>
<text x="234.2" y="44.3">VCCdc</text>
<text x="96.5" y="59.6">MOT1+</text>
<text x="209.5" y="59.6">MOT2+</text>
<text x="96.5" y="64.7">MOT1-</text>
<text x="209.5" y="64.7">MOT2-</text>
<text x="67.3" y="105.3">VCCdc</text>
<text x="121.2" y="105.3">VCCdc</text>
<text x="180.3" y="104">VCCdc</text>
<text x="234.2" y="104">VCCdc</text>
<text x="209.5" y="119.3">MOT4+</text>
<text x="96.5" y="125.6">MOT3-</text>
<text x="96.5" y="120.5">MOT3+</text>
<text x="209.5" y="124.4">MOT4-</text>
<text x="62.8" y="162.5">VCCdc</text>
<text x="75.5" y="162.5">VCCdc</text>
</g>
<g font-size="1.8" fill="#848400">
<text x="61.1" y="53">IN2_1</text>
<text x="61.1" y="50.4">IN1_1</text>
<text x="174.2" y="50.4">IN1_2</text>
<text x="174.2" y="53">IN2_2</text>
<text x="61.1" y="111.4">IN1_3</text>
<text x="61.1" y="113.9">IN2_3</text>
<text x="174.2" y="110.1">IN1_4</text>
<text x="174.2" y="112.6">IN2_4</text>
<text x="81.5" y="173.6">Vfb_dc</text>
</g>
</svg>
